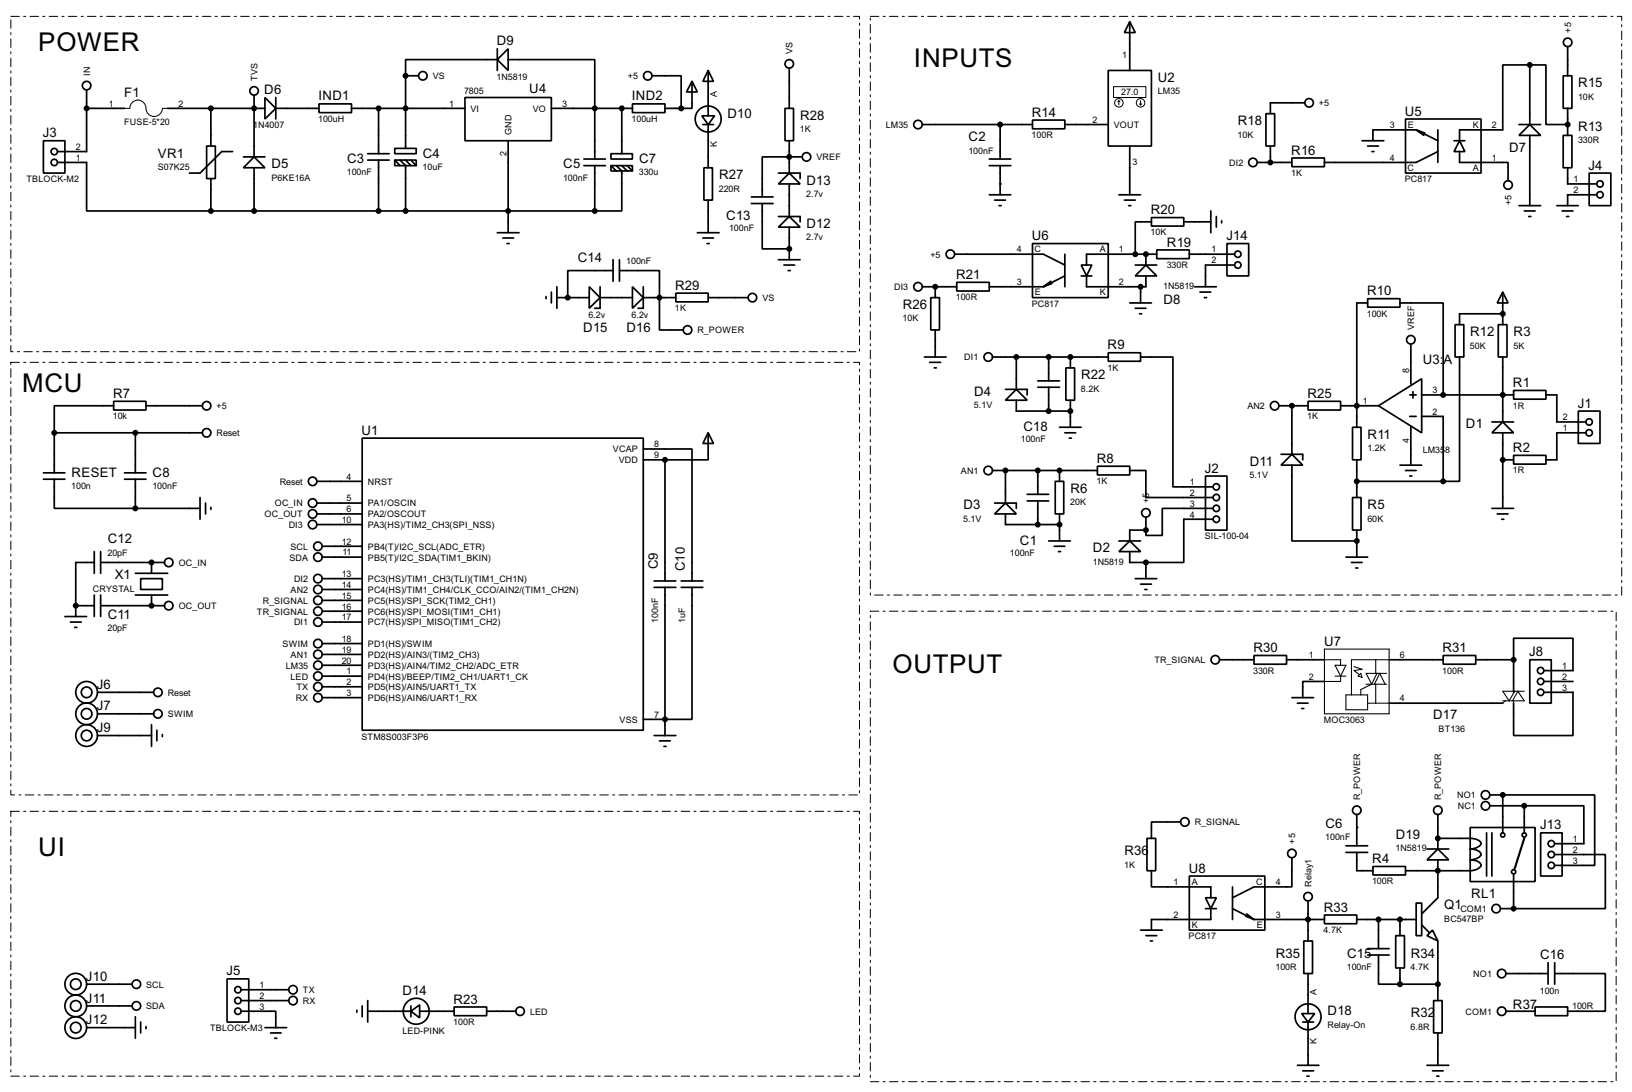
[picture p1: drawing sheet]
<svg xmlns="http://www.w3.org/2000/svg" width="383mm" height="256mm" viewBox="0 0 383 256" stroke-linecap="round" stroke-linejoin="round" font-family="sans-serif">
<g fill="none" stroke="#000" stroke-width=".4">
<path d="M95.3 17.8v17.1M95.3 17.8h3.1M116.9 14l2.5-2.5v5.1zM116.9 14h-21.6v3.8M116.9 11.5v5.1M119.4 14h20.4v23.4M153.2 17.8h6.9v7.7M162.6 19.1l1.3 2.5h-2.6zM162.6 19.1v6.4h-2.5M166.4 16.6l1.3 2.5h-2.5zM166.4 16.6v10.6M185.5 16.1v9.4"/>
<path d="M260.4 16.6h10.2v17.7h-10.2zM265.5 5.1l1.3 2.6h-2.6zM265.5 5.1v11.5M359.5 15.3h3.8v14h5.1M359.5 15.3h-6.4v15.2h-10.1v2.6M359.5 15.3v14M367.3 17.8h2.1v7.7h-2.1zM368.4 11v6.8M10.2 33.1h5.1v7.6h-5.1zM13.5 38.2h6.9v11.4h29.2M20.4 25.5h8.9M20.4 21.1v14.5h-6.9"/>
<path d="M39.4 25.5h22.9M48.6 34.3h2v7.7h-2zM49.6 25.5v8.8M54.7 35.6h-2.6l-5.1 5.1h-2.5M57.2 36.9h5.1M59.7 36.9l2.6 2.5h-5.1zM59.7 22.4v14.5M59.7 39.4v10.2M62.3 22.9l2.5 2.6-2.5 2.5zM64.8 25.5h10.2M64.8 22.9v5.1M75 24.4h7.6v2.1h-7.6z"/>
<path d="M82.6 25.5h26.7M86.4 37.6h5.1M86.4 36.1h5.1M89 25.5v10.6M89 37.6v12M92.8 34.9h5v1.2h-5zM92.8 37.6h5v1.3h-5zM92.8 37.6l1.2 1.3M94 37.6l1.3 1.3v10.7M95.3 37.6l1.3 1.3M96.6 37.6l1.2 1.3M109.3 22.9h20.3v10.2h-20.3z"/>
<path d="M119.4 33.1v21.6M129.6 25.5h19M137.2 38.9h5.1M137.2 37.4h5.1M139.8 38.9v10.7M143.6 36.1h5v1.3h-5zM143.6 38.9h5v1.3h-5zM143.6 38.9l1.2 1.3M144.8 38.9l1.3 1.3v9.4h-6.3M146.1 25.5v10.6M146.1 38.9l1.3 1.3M147.4 38.9l1.2 1.3"/>
<path d="M148.6 24.4h7.7v2.1h-7.7zM156.3 25.5h3.8M164.9 27.2h3l-1.5 2.1zM165.2 29.3h2.5M165.4 39.4h2v7.6h-2zM166.4 29.3v10.1M184.5 25.5h2v7.6h-2zM185.5 33.1v7.6M188.5 36.9h-9.4v9.4M216.7 29.3h25.9M232.5 38.9h5M232.5 37.4h5"/>
<path d="M235 29.3v8.1M235 38.9v6.9M242.6 28.2h7.6v2.1h-7.6zM250.2 29.3h10.2M265.5 34.3v11.5M295.5 38.2h8.1M297.5 26.7h2v7.6h-2zM298.5 34.3v3.9M303.6 37.1h7.6v2.1h-7.6zM306.6 24.2h-8.1v2.5M320.1 33.1h5.1M321.4 34.3h2.5"/>
<path d="M322.4 35.6h.5M330.3 28h17.7v12.7h-17.7zM332.8 30.5h-10.2v2.6M332.8 30.5l5.1 2.6M332.8 30.5l1.8 1.3M332.8 30.5l2 .8M337.9 30.5v7.7M337.9 35.6l-5.1 2.6h-21.6M341.7 33.1h2.5M343 33.1l1.2 2.5h-2.5zM343 35.6v2.6h11.4v4.3M356.9 29.3h5.1"/>
<path d="M359.5 29.3l2.5 2.5h-5.1zM359.5 31.8v16.5M367.3 31.8h2.1v7.6h-2.1zM368.4 25.5v6.3M368.4 39.4v3.8h6.8M49.6 42v7.6M49.6 49.6h90.2M116.9 54.7h5.1M118.2 55.9h2.5M119.2 57.2h.5M163.9 54.7h5.1M165.2 55.9h2.5"/>
<path d="M166.2 57.2h.5M166.4 47v7.7M176.6 47.8h5.1M176.6 46.3h5.1M179.1 47.8v10.7h6.4M182.9 53.4l2.6-2.5 2.5 2.5zM182.9 40.7h5.1v1.3M182.9 50.9h5.1v1.2M185.5 40.7l2.5 2.5h-5.1zM185.5 43.2v7.7M185.5 53.4v7.6M224.3 59.7h20.9l5 2.6"/>
<path d="M232.5 45.8h5M233.7 47h2.6M234.8 48.3h.5M242.6 57.2h17.8v12.7h-17.8zM250.2 59.7v7.7M262.9 45.8h5.1M264.2 47h2.6M265.2 48.3h.5M269.3 59.7v2.6M270.6 51.1h7.6v2h-7.6zM270.6 52.1h-3.8v7.6M271.8 58.7h7.7v2.1h-7.7z"/>
<path d="M271.8 59.7h-16.5v2.6M278.2 52.1h6.3M279.5 59.7h10.6M284.5 49.6v5.1M285.8 50.9v2.5M287.1 51.9v.5M288.3 57.2h5.1v7.6h-5.1zM356.9 48.3h5.1M358.2 49.6h2.5M359.2 50.9h.5M365.8 48.3h5.1M367.1 49.6h2.5"/>
<path d="M368.1 50.9h.5M373.4 40.7h5.1v7.6h-5.1zM375.2 45.8h-6.8v2.5M128.3 69.7v.5M129.6 68.6v2.6M130.9 69.9h7.6M130.9 67.4v5M138.5 67.4l2.5 2.5-2.5 2.5zM141 69.9h7.6M141 67.4v5h-1.2M144.1 63.6h-10.7v6.3M144.1 61v5.1"/>
<path d="M145.6 63.6h9.4v13.9h5.6M145.6 61v5.1M148.6 67.4l2.6 2.5-2.6 2.5zM151.2 69.9h7.6M151.2 67.4v5h-1.3M158.8 68.9h7.6v2h-7.6zM166.4 69.9h9.4M182.9 61h5.1M184.2 62.3h2.5M185.2 63.6h.5M216.7 67.4h8.1M218.7 69.9h2.1v7.6h-2.1z"/>
<path d="M219.8 67.4v2.5M219.8 77.5v6.4M224.8 66.3h7.7v2.1h-7.7zM232.5 67.4h12.7M246.9 66.1l-1.7 1.3M247.2 66.6l-2 .8M250.2 64.8l-5 2.6M254.1 62.3h2.5l-1.3 2.5zM254.1 64.8h2.5M255.3 64.8v2.6h14v-2.6M265.5 71.2h5.1M266.8 72.4h2.5"/>
<path d="M266.8 62.3h5M267.8 73.7h.5M268 67.4v3.8M269.3 62.3l2.5 2.5h-5zM280.7 67.4h5.1M282 68.6h2.5M283 69.9h.5M290.1 62.3h-6.8v5.1M321.4 70.2h7.6v2h-7.6zM321.4 71.2h-2.6v29.2M329 71.2h10.1v21.6M341.9 76.3h2.1v7.6h-2.1z"/>
<path d="M352.1 76.3h2v7.6h-2zM353.1 68.6l1.3 2.6h-2.6zM353.1 68.6v7.7M353.1 73.7h-10.1v2.6M26.7 94.3h7.6v2h-7.6zM26.7 95.3h-13.9v6.4M34.3 95.3h13.3M217.2 83.9h5.1M218.5 85.1h2.5M219.5 86.4h.5M233.2 83.9h27.2M236.3 94l2.5-2.5 2.6 2.5z"/>
<path d="M236.3 91.5h5.1v1.3M238.8 94v2.6h12.7M238.8 83.9v7.6M243.9 91h5.1M243.9 89.5h5.1M246.4 83.9v5.6M246.4 91v5.6M250.5 86.4h2v7.6h-2zM251.5 83.9v2.5M251.5 94v6.4M260.4 82.9h7.6v2h-7.6zM268 83.9h7.6v30.5h9.4"/>
<path d="M300.5 95.3h6.9M303.6 95.3v11.4M307.4 94.3h7.6v2h-7.6zM315 95.3h8.9M323.9 95.3l10.2-6.3v12.7zM331.3 92.8h1.5M331.3 97.8h1.5M331.5 80.8v9.4M332 92v1.5M334.1 92.8h21.6M334.1 97.8h5v15.3M343 83.9v29.2h-3.9"/>
<path d="M350.6 99.1h5.1M353.1 99.1l2.6 2.6h-5.1zM353.1 83.9v15.2M355.7 91.7h7.6v2.1h-7.6zM363.3 92.8h2.5v6.3h6.9M370.9 96.6h5.1v7.6h-5.1zM10.2 112.6h5.1M10.2 111.1h5.1M12.8 112.6v6.8h19M12.8 101.7v9.4M12.8 101.7h34.8M29.3 112.6h5"/>
<path d="M29.3 111.1h5M31.8 119.4h15.2M31.8 101.7v9.4M31.8 112.6v6.8M47 116.9v5.1M48.3 118.2v2.5M49.6 119.2v.5M74.5 113.1h10.6M74.5 118.2h10.6M85.1 102.9h66.1v68.6h-66.1zM151.2 105.5h11.4v31M151.2 108h5.1"/>
<path d="M156.3 108v28.5M166.4 101.7l1.3 2.5h-2.5zM166.4 101.7v6.3h-10.1M233.2 110.5h24.7M233.7 118.2h5.1v1.2M236.3 118.2l2.5 2.5h-5.1zM236.3 110.5v7.7M241.4 117.7h5M241.4 116.1h5M243.9 110.5v5.6M243.9 117.7v5.5M248 113.1h2v7.6h-2z"/>
<path d="M249 110.5v2.6M249 100.4h5.1M250.2 101.7h2.6M251.3 102.9h.5M257.9 109.5h7.6v2.1h-7.6zM265.5 110.5h3.8v6.4h15.7M283.3 111.8h5v12.7h-5zM285 119.4h-11.9v6.4h-3.8v-1.3M301 106.7h5.1v1.3M303.6 106.7l2.5 2.6h-5.1zM303.6 109.3v17.8h15.2M317.8 100.4h2v7.6h-2z"/>
<path d="M317.8 116.9h2v7.6h-2zM318.8 113.1h20.3M318.8 108v8.9M329 109.3h5.1M330.3 110.5h2.5M331.3 111.8h.5M331.5 100.4v8.9M350.6 119.4h5.1M353.1 101.7v17.7M353.1 108h2.6M355.7 107h7.6v2h-7.6zM372.7 101.7h-6.9v6.3h-2.5"/>
<path d="M22.2 132.1h-4.4v12.7M22.2 129.6v5.1M22.2 139.8v5M23.7 132.1h15M23.7 129.6v5.1M23.7 139.8v5M31.8 134.7h7.6M31.8 139.8h7.6M33.1 135.9h5.1v2.6h-5.1zM35.6 132.1v2.6M35.6 139.8v2.5M74.5 123.2h10.6"/>
<path d="M74.5 120.7h10.6M75.7 128.3h9.4M75.7 130.9h9.4M75.7 135.9h9.4M75.7 138.5h9.4M153.7 138h5.1M153.7 136.5h5.1M156.3 138v34.8M160.1 138h5.1M160.1 136.5h5.1M162.6 138v31h-11.4M236.3 120.7v2.5h12.7"/>
<path d="M246.4 127.1h5.1M247.7 128.3h2.5M248.7 129.6h.5M249 120.7v6.4M262.9 129.6l2.6-2.5 2.5 2.5zM262.9 127.1h5.1M265.5 129.6v2.5h3.8M266.8 135.9h5M268 137.2h2.6M269 138.5h.5M269.3 124.5h-3.8v2.6M269.3 121.5v3"/>
<path d="M269.3 132.1v3.8M285 122h-6.8v10.1h-8.9M316.3 130.9h5.1M317.6 132.1h2.5M318.6 133.4h.5M318.8 124.5v6.4M351.8 120.7h2.6M352.9 122h.5M15.3 144.8h5.1M16.6 146.1h2.5M17.6 147.4h.5M17.8 142.3h4.4"/>
<path d="M23.7 142.3h15M75.7 141h9.4M75.7 143.6h9.4M75.7 146.1h9.4M75.7 151.2h9.4M75.7 153.7h9.4M75.7 156.3h9.4M75.7 158.8h9.4M286.6 155h8.1M294.7 154h7.6v2h-7.6zM302.3 155h8.9M326.4 155h12.7"/>
<path d="M339.1 154h7.7v2h-7.7zM346.8 155h8.9M355.7 155v-5.1h13.9v7.6h-6.8M355.7 155v7.6M359.5 155h5v10.2h-5zM22.9 172.8h12.7M22.9 167.7h13.2M22.9 162.6h13.2M35.6 170.2v5.1M36.9 171.5v2.5M38.2 172.5v.5M75.7 161.3h9.4"/>
<path d="M75.7 163.9h9.4M153.7 172.8h5.1M155 174h2.5M156 175.3h.5M303.6 163.9h5.1M304.9 165.2h2.5M305.9 166.4h.5M311.2 160.1h-5.1v3.8M326.4 165.2h26.7M362.8 162.6h6.8v10.2h-13.9v-7.6M362.8 160.1h6.8M269.5 196.9h2.1v7.6h-2.1z"/>
<path d="M277.4 193.1h-6.8v3.8M316.3 198.7h5.1M318.8 191.3v7.4M335.3 199.4h5.1M337.9 196.9h8.2a2.03 2.03 0 0 1 1.9 1.3 2.68 2.68 0 0 1-2.5 1.2 2.33 2.33 0 0 1 2.5 1.3 2.68 2.68 0 0 1-2.5 1.3 2.27 2.27 0 0 1 2.5 1.3 2.68 2.68 0 0 1-2.5 1.2h-15.2M337.9 191.3v8.1M345.5 194.4h15.2v12.7h-15.2zM349.3 195.6v10.2M350.1 189.3h8.1M350.1 186.7h3M350.6 195.6v10.2M353.1 186.7h21.6v16.6h-9.4"/>
<path d="M353.1 186.7v8.9M358.2 189.3h14v8.9h-6.9M358.2 189.3v6.3M362 195.6h5.1v10.2h-5.1zM268 218.5h5.1M269.3 219.8h2.5M270.6 204.5v3.8h13.9v2.6M279.5 205.8h17.7v12.7h-17.7zM283.3 210.9h2.5l-1.3 2.5zM283.3 213.4h2.5M284.5 213.4v2.6h-13.9v2.5M289.6 208.3v7.7"/>
<path d="M289.6 213.4l5.1 2.6M292.7 215.2l2 .8M292.9 214.7l1.8 1.3M294.7 216h16.5M303.6 201.5v6.8h-8.9l-5.1 2.6M307.4 211.6v9.4M311.2 214.9h7.6v2.1h-7.6zM316.3 200.2h5.1M318.8 200.2v4.3h3.8M318.8 216h14M322.6 203.5h7.7v2h-7.7zM323.9 216v6.8"/>
<path d="M328 219.8h2v7.6h-2zM329 216v3.8M332.8 212.1h1.3v7.7h-1.3zM334.1 217.2l1.7 1.8M335.3 202l2.6-2.6 2.5 2.6zM336.6 218.5l1.3 2.5-2.6-1.2zM337.9 202v8.9l-3.8 3.8M352.6 213.4h3.1M355.7 205.3v8.1M365.3 200.7h11.9v12.7h-21.5M20.4 231.2h10.6M20.4 236.3h10.6"/>
<path d="M31.8 238.8v5.1M53.4 229.9h5.1v10.2h-5.1zM56.7 237.5h8.1v3.9M56.7 232.5h11.2M56.7 235h11.2M83.9 237.3v.5M85.1 236.3v2.5M86.4 237.5h10.2M86.4 235v5.1M96.6 237.5l2-1.5v3.1zM96.6 236.3v2.5M98.6 237.5h8.1"/>
<path d="M106.7 236.5h7.7v2.1h-7.7zM114.4 237.5h6.8M270.3 221h.5M305.9 238.1h3l-1.5 2zM306.4 221h2v7.7h-2zM307.4 228.7v9.4M321.4 224.3h5M321.4 222.8h5M323.9 224.3v6.9h5.1M329 227.4v3.8M329 231.2h8.9M336.9 235h2v7.6h-2z"/>
<path d="M337.9 221v14M353.9 237.5h6.8M353.9 228.7h9.9M360.7 236.5h7.7v2.1h-7.7zM363.8 226.1v5.1M365.3 228.7h11.9v8.8h-8.8M365.3 226.1v5.1M20.4 241.4h11.4M33.1 240.1v2.5M34.3 241.1v.5M62.3 241.4h5.1M63.6 242.6h2.5"/>
<path d="M64.6 243.9h.5M304.9 250.2h5M306.1 251.5h2.6M306.1 240.1h2.6M307.1 252.8h.5M307.4 240.1v10.1M335.3 250.2h5.1M336.6 251.5h2.5M337.6 252.8h.5M337.9 242.6v7.6"/>
<circle cx="99.3" cy="17.8" r="1"/>
<circle cx="152.2" cy="17.8" r="1"/>
<circle cx="185.4" cy="15" r="1"/>
<circle cx="368.3" cy="10" r="1"/>
<circle cx="12.7" cy="35.6" r=".75"/>
<circle cx="12.7" cy="38.2" r=".75"/>
<circle cx="20.3" cy="20.1" r="1"/>
<circle cx="59.7" cy="21.4" r="1"/>
<circle cx="166.4" cy="28" r="3.1"/>
<circle cx="189.5" cy="36.9" r="1"/>
<circle cx="215.7" cy="29.3" r="1"/>
<circle cx="294.4" cy="38.2" r="1"/>
<circle cx="307.6" cy="24.2" r="1"/>
<circle cx="223.3" cy="59.7" r="1"/>
<circle cx="290.8" cy="59.7" r=".75"/>
<circle cx="354.3" cy="43.5" r="1"/>
<circle cx="375.9" cy="43.2" r=".75"/>
<circle cx="375.9" cy="45.8" r=".75"/>
<circle cx="161.5" cy="77.5" r="1"/>
<circle cx="176.8" cy="69.9" r="1"/>
<circle cx="215.7" cy="67.4" r="1"/>
<circle cx="290.8" cy="62.3" r=".75"/>
<circle cx="331.5" cy="79.8" r="1"/>
<circle cx="48.5" cy="95.3" r="1"/>
<circle cx="232.2" cy="83.9" r="1"/>
<circle cx="299.5" cy="95.3" r="1"/>
<circle cx="373.4" cy="99.1" r=".75"/>
<circle cx="48.5" cy="101.7" r="1"/>
<circle cx="73.4" cy="113.1" r="1"/>
<circle cx="73.4" cy="118.2" r="1"/>
<circle cx="232.2" cy="110.5" r="1"/>
<circle cx="285.8" cy="119.4" r=".75"/>
<circle cx="285.8" cy="116.9" r=".75"/>
<circle cx="285.8" cy="114.4" r=".75"/>
<circle cx="373.4" cy="101.7" r=".75"/>
<circle cx="39.6" cy="132.1" r="1"/>
<circle cx="73.4" cy="120.7" r="1"/>
<circle cx="73.4" cy="123.2" r="1"/>
<circle cx="74.7" cy="138.5" r="1"/>
<circle cx="74.7" cy="135.9" r="1"/>
<circle cx="74.7" cy="128.3" r="1"/>
<circle cx="74.7" cy="130.9" r="1"/>
<circle cx="269.2" cy="120.5" r="1"/>
<circle cx="285.8" cy="122" r=".75"/>
<circle cx="39.6" cy="142.3" r="1"/>
<circle cx="74.7" cy="146.1" r="1"/>
<circle cx="74.7" cy="156.3" r="1"/>
<circle cx="74.7" cy="143.6" r="1"/>
<circle cx="74.7" cy="153.7" r="1"/>
<circle cx="74.7" cy="151.2" r="1"/>
<circle cx="74.7" cy="141" r="1"/>
<circle cx="74.7" cy="158.8" r="1"/>
<circle cx="285.5" cy="155" r="1"/>
<circle cx="362" cy="157.5" r=".75"/>
<circle cx="20.3" cy="162.6" r="2.55"/>
<circle cx="20.3" cy="167.7" r="2.55"/>
<circle cx="20.3" cy="172.8" r="2.55"/>
<circle cx="20.3" cy="162.6" r="1.25"/>
<circle cx="20.3" cy="167.7" r="1.25"/>
<circle cx="20.3" cy="172.8" r="1.25"/>
<circle cx="37.1" cy="162.6" r="1"/>
<circle cx="37.1" cy="167.7" r="1"/>
<circle cx="74.7" cy="163.9" r="1"/>
<circle cx="74.7" cy="161.3" r="1"/>
<circle cx="362" cy="160.1" r=".75"/>
<circle cx="362" cy="162.6" r=".75"/>
<circle cx="278.4" cy="193.1" r="1"/>
<circle cx="318.8" cy="190.3" r="1"/>
<circle cx="337.8" cy="190.3" r="1"/>
<circle cx="349" cy="189.3" r="1"/>
<circle cx="349" cy="186.7" r="1"/>
<circle cx="353.1" cy="196.1" r=".5"/>
<circle cx="358.1" cy="196.1" r=".5"/>
<circle cx="364.5" cy="198.2" r=".75"/>
<circle cx="303.5" cy="200.5" r="1"/>
<circle cx="307.3" cy="210.6" r="1"/>
<circle cx="351.5" cy="213.4" r="1"/>
<circle cx="355.6" cy="204.8" r=".5"/>
<circle cx="364.5" cy="203.3" r=".75"/>
<circle cx="364.5" cy="200.7" r=".75"/>
<circle cx="17.8" cy="236.3" r="2.55"/>
<circle cx="17.8" cy="231.2" r="2.55"/>
<circle cx="17.8" cy="236.3" r="1.25"/>
<circle cx="17.8" cy="231.2" r="1.25"/>
<circle cx="32" cy="236.3" r="1"/>
<circle cx="32" cy="231.2" r="1"/>
<circle cx="55.9" cy="237.5" r=".75"/>
<circle cx="55.9" cy="235" r=".75"/>
<circle cx="55.9" cy="232.5" r=".75"/>
<circle cx="68.8" cy="235" r="1"/>
<circle cx="68.8" cy="232.5" r="1"/>
<circle cx="97.8" cy="237.5" r="3.1"/>
<circle cx="122.2" cy="237.5" r="1"/>
<circle cx="307.3" cy="238.8" r="3.1"/>
<circle cx="352.8" cy="228.7" r="1"/>
<circle cx="352.8" cy="237.5" r="1"/>
<circle cx="17.8" cy="241.4" r="2.55"/>
<circle cx="17.8" cy="241.4" r="1.25"/>
</g>
<g fill="#000">
<circle cx="95.3" cy="17.8" r=".2"/>
<circle cx="59.7" cy="25.5" r=".2"/>
<circle cx="146.1" cy="25.5" r=".2"/>
<circle cx="185.5" cy="36.9" r=".2"/>
<circle cx="298.5" cy="38.2" r=".2"/>
<circle cx="368.4" cy="29.3" r=".2"/>
<circle cx="185.5" cy="58.5" r=".2"/>
<circle cx="235" cy="43.2" r=".2"/>
<circle cx="269.3" cy="59.7" r=".2"/>
<circle cx="368.4" cy="45.8" r=".2"/>
<circle cx="133.4" cy="69.9" r=".2"/>
<circle cx="219.8" cy="67.4" r=".2"/>
<circle cx="353.1" cy="73.7" r=".2"/>
<circle cx="251.5" cy="83.9" r=".2"/>
<circle cx="251.5" cy="96.6" r=".2"/>
<circle cx="303.6" cy="95.3" r=".2"/>
<circle cx="318.8" cy="95.3" r=".2"/>
<circle cx="339.1" cy="92.8" r=".2"/>
<circle cx="353.1" cy="92.8" r=".2"/>
<circle cx="156.3" cy="108" r=".2"/>
<circle cx="236.3" cy="110.5" r=".2"/>
<circle cx="249" cy="110.5" r=".2"/>
<circle cx="353.1" cy="108" r=".2"/>
<circle cx="35.6" cy="132.1" r=".2"/>
<circle cx="249" cy="123.2" r=".2"/>
<circle cx="269.3" cy="124.5" r=".2"/>
<circle cx="318.8" cy="127.1" r=".2"/>
<circle cx="17.8" cy="142.3" r=".2"/>
<circle cx="35.6" cy="142.3" r=".2"/>
<circle cx="156.3" cy="169" r=".2"/>
<circle cx="318.8" cy="194.4" r=".2"/>
<circle cx="337.9" cy="196.9" r=".2"/>
<circle cx="353.1" cy="186.7" r=".2"/>
<circle cx="337.9" cy="204.5" r=".2"/>
<circle cx="355.7" cy="213.4" r=".2"/>
</g>
<g fill="#000" stroke="#000" stroke-width=".4">
<circle cx="95.3" cy="17.8" r=".5"/>
<circle cx="359.4" cy="15.3" r=".5"/>
<circle cx="20.3" cy="25.5" r=".5"/>
<circle cx="49.5" cy="25.5" r=".5"/>
<circle cx="59.7" cy="25.5" r=".5"/>
<circle cx="88.9" cy="25.5" r=".5"/>
<circle cx="95.3" cy="25.5" r=".5"/>
<circle cx="139.7" cy="25.5" r=".5"/>
<circle cx="146.1" cy="25.5" r=".5"/>
<circle cx="160" cy="25.5" r=".5"/>
<circle cx="185.4" cy="36.9" r=".5"/>
<circle cx="235" cy="29.3" r=".5"/>
<circle cx="298.5" cy="38.2" r=".5"/>
<circle cx="368.3" cy="29.3" r=".5"/>
<circle cx="49.5" cy="49.6" r=".5"/>
<circle cx="59.7" cy="49.6" r=".5"/>
<circle cx="88.9" cy="49.6" r=".5"/>
<circle cx="95.3" cy="49.6" r=".5"/>
<circle cx="119.4" cy="49.6" r=".5"/>
<circle cx="139.7" cy="49.6" r=".5"/>
<circle cx="185.4" cy="58.5" r=".5"/>
<circle cx="266.7" cy="59.7" r=".5"/>
<circle cx="269.2" cy="59.7" r=".5"/>
<circle cx="133.4" cy="69.9" r=".5"/>
<circle cx="154.9" cy="69.9" r=".5"/>
<circle cx="219.7" cy="67.4" r=".5"/>
<circle cx="268" cy="67.4" r=".5"/>
<circle cx="353.1" cy="73.7" r=".5"/>
<circle cx="238.8" cy="83.9" r=".5"/>
<circle cx="246.4" cy="83.9" r=".5"/>
<circle cx="246.4" cy="96.6" r=".5"/>
<circle cx="251.5" cy="96.6" r=".5"/>
<circle cx="251.5" cy="83.9" r=".5"/>
<circle cx="303.5" cy="95.3" r=".5"/>
<circle cx="318.8" cy="95.3" r=".5"/>
<circle cx="339.1" cy="92.8" r=".5"/>
<circle cx="353.1" cy="92.8" r=".5"/>
<circle cx="12.7" cy="101.7" r=".5"/>
<circle cx="31.8" cy="119.4" r=".5"/>
<circle cx="31.8" cy="101.7" r=".5"/>
<circle cx="156.2" cy="108" r=".5"/>
<circle cx="236.2" cy="110.5" r=".5"/>
<circle cx="243.8" cy="110.5" r=".5"/>
<circle cx="248.9" cy="110.5" r=".5"/>
<circle cx="318.8" cy="113.1" r=".5"/>
<circle cx="339.1" cy="113.1" r=".5"/>
<circle cx="353.1" cy="108" r=".5"/>
<circle cx="35.6" cy="132.1" r=".5"/>
<circle cx="243.8" cy="123.2" r=".5"/>
<circle cx="248.9" cy="123.2" r=".5"/>
<circle cx="269.2" cy="124.5" r=".5"/>
<circle cx="269.2" cy="132.1" r=".5"/>
<circle cx="318.8" cy="127.1" r=".5"/>
<circle cx="17.8" cy="142.3" r=".5"/>
<circle cx="35.6" cy="142.3" r=".5"/>
<circle cx="355.6" cy="155" r=".5"/>
<circle cx="156.2" cy="169" r=".5"/>
<circle cx="337.8" cy="196.9" r=".5"/>
<circle cx="353.1" cy="186.7" r=".5"/>
<circle cx="358.1" cy="189.3" r=".5"/>
<circle cx="307.3" cy="216" r=".5"/>
<circle cx="323.9" cy="216" r=".5"/>
<circle cx="328.9" cy="216" r=".5"/>
<circle cx="337.8" cy="204.5" r=".5"/>
<circle cx="355.6" cy="213.4" r=".5"/>
<circle cx="328.9" cy="231.2" r=".5"/>
<circle cx="337.8" cy="231.2" r=".5"/>
</g>
<g fill="none" stroke="#000" stroke-width=".23">
<path d="M29.3 25.5h1.2a1.9 1.9 0 0 1 1.9-2 1.9 1.9 0 0 1 1.9 2 1.93 1.93 0 0 0 1.9 1.9 1.93 1.93 0 0 0 2-1.9h1.2M261.7 20.4h7.6v2.5h-7.6zM262.9 23.7l.3 .2M262.9 23.7l-.2 .2M262.9 23.7v1M267.8 24.4l.2 .3M268 23.7v1M268.3 24.4l-.3 .3M353.7 164.6l-.6 .6M355.7 164.6v.6"/>
<circle cx="262.9" cy="24.2" r="1"/>
<circle cx="268" cy="24.2" r="1"/>
</g>
<path d="M358.2 196.9l-2.3 7.1" fill="none" stroke="#000" stroke-width=".5"/>
<g fill="none" stroke="#000" stroke-width=".25">
<path d="M311.2 155h3.8v1.3M311.2 152.5h15.2v15.2h-15.2zM313.7 156.3h2.6l-1.3 2.5zM313.7 158.8h2.6M315 158.8v1.3h-3.8M318.2 156.6l1.9 .6-1.9 .3 1.3 1M319.1 158.8l.7-.6 .3 .9zM323.3 155v3.2M323.6 158.2l-1.3 2.5M325.8 158.2h-4.8l1.3 2.5M326.4 155h-8.8v8.2M316.3 163.2h5.1v3.5h-5.1z"/>
<path d="M321 160.7h4.8M321.4 165.2h5M322.3 160.7l-2.5 1.3v1.2M323 160.7l1.2-2.5 1.3 2.5M323.3 160.7v4.5M353.1 164.6h5.1l-1.5-2.2-1.3 2.2M355.9 162.4l-1.3 2.2-1.5-2.2h5.1"/>
</g>
<path d="M2.6 3.9h199.4v78.7h-199.4zM204.5 3.9h176.6v135.9h-176.6zM2.6 85.1h199.4v101.6h-199.4zM204.5 143.6h175.3v110.5h-175.3zM2.6 190.6h199.4v62.2h-199.4z" fill="none" stroke="#fff" stroke-width=".23"/>
<path d="M2.6 3.9h199.4v78.7h-199.4zM204.5 3.9h176.6v135.9h-176.6zM2.6 85.1h199.4v101.6h-199.4zM204.5 143.6h175.3v110.5h-175.3zM2.6 190.6h199.4v62.2h-199.4z" fill="none" stroke="#000" stroke-width=".23" stroke-dasharray="2 1 .5 1"/>
<g font-size="6.8">
<text x="9" y="12">POWER</text>
<text x="214.8" y="15.8">INPUTS</text>
<text x="5.2" y="92">MCU</text>
<text x="209.7" y="158">OUTPUT</text>
<text x="9" y="201.2">UI</text>
</g>
<g font-size="3.5">
<text x="116.7" y="10.6">D9</text>
<text x="29.2" y="22.9">F1</text>
<text x="62.1" y="22.1">D6</text>
<text x="74.8" y="23.6">IND1</text>
<text x="124.4" y="21.8">U4</text>
<text x="148.5" y="23.6">IND2</text>
<text x="272.1" y="19.3">U2</text>
<text x="370.9" y="20.5">R15</text>
<text x="171" y="27.6">D10</text>
<text x="188" y="28.2">R28</text>
<text x="242.5" y="27.4">R14</text>
<text x="290.9" y="29.4">R18</text>
<text x="330.1" y="27.2">U5</text>
<text x="10.1" y="32.3">J3</text>
<text x="227.6" y="33.2">C2</text>
<text x="354.6" y="35.7">D7</text>
<text x="370.9" y="30.7">R13</text>
<text x="37.1" y="37">VR1</text>
<text x="63.8" y="39.5">D5</text>
<text x="81.6" y="38.3">C3</text>
<text x="99.4" y="37">C4</text>
<text x="132.4" y="39.5">C5</text>
<text x="150.2" y="38.3">C7</text>
<text x="303.4" y="36.3">R16</text>
<text x="373.3" y="39.9">J4</text>
<text x="169" y="42.1">R27</text>
<text x="189.5" y="43.4">D13</text>
<text x="170.7" y="51.7">C13</text>
<text x="189.5" y="53.6">D12</text>
<text x="270.4" y="50.3">R20</text>
<text x="242.5" y="56.4">U6</text>
<text x="274.2" y="57.9">R19</text>
<text x="288.2" y="56.4">J14</text>
<text x="135.8" y="61.4">C14</text>
<text x="224.7" y="65.5">R21</text>
<text x="158.7" y="68.1">R29</text>
<text x="273.4" y="71.3">D8</text>
<text x="321.2" y="69.4">R10</text>
<text x="137.1" y="78">D15</text>
<text x="147.2" y="78">D16</text>
<text x="212.1" y="72.6">R26</text>
<text x="260.3" y="82.1">R9</text>
<text x="345.5" y="79">R12</text>
<text x="355.7" y="79">R3</text>
<text x="254.1" y="89.1">R22</text>
<text x="334.3" y="85.6">U3:</text>
<text x="339.2" y="85.6">A</text>
<text x="26.6" y="93.5">R7</text>
<text x="228.9" y="92.9">D4</text>
<text x="307.2" y="93.5">R25</text>
<text x="355.5" y="90.9">R1</text>
<text x="370.7" y="95.8">J1</text>
<text x="240.5" y="101.2">C18</text>
<text x="344.5" y="100.5">D1</text>
<text x="85" y="102.1">U1</text>
<text x="321.4" y="103.1">R11</text>
<text x="355.5" y="106.2">R2</text>
<text x="16.8" y="112">RESET</text>
<text x="35.9" y="112">C8</text>
<text x="257.7" y="108.7">R8</text>
<text x="283.1" y="111">J2</text>
<text x="293.7" y="109.4">D11</text>
<text x="226.4" y="119.6">D3</text>
<text x="251.5" y="115.8">R6</text>
<text x="321.4" y="119.6">R5</text>
<text x="25.3" y="127.5">C12</text>
<text x="239.7" y="127.9">C1</text>
<text x="256.8" y="129.8">D2</text>
<text x="27" y="136.1">X1</text>
<text x="154.6" y="133.7" transform="rotate(-90 154.6 133.7)">C9</text>
<text x="160.9" y="134.2" transform="rotate(-90 160.9 134.2)">C10</text>
<text x="25.3" y="145.3">C11</text>
<text x="294.5" y="153.2">R30</text>
<text x="311.1" y="151.7">U7</text>
<text x="339" y="153.2">R31</text>
<text x="359.3" y="154.2">J8</text>
<text x="22.8" y="161.8">J6</text>
<text x="22.8" y="166.9">J7</text>
<text x="22.8" y="172">J9</text>
<text x="336.8" y="168.9">D17</text>
<text x="311.5" y="194.5">C6</text>
<text x="328" y="197.1">D19</text>
<text x="361.9" y="194.8">J13</text>
<text x="264.2" y="200.9">R36</text>
<text x="322.5" y="202.7">R4</text>
<text x="279.3" y="205">U8</text>
<text x="311.1" y="214.1">R33</text>
<text x="339.4" y="213.6">Q1</text>
<text x="345.7" y="211">RL1</text>
<text x="299.8" y="225">R35</text>
<text x="316.5" y="225">C15</text>
<text x="331.5" y="225">R34</text>
<text x="361.9" y="225.3">C16</text>
<text x="20.2" y="230.4">J10</text>
<text x="53.2" y="229.1">J5</text>
<text x="94.6" y="233.7">D14</text>
<text x="20.2" y="235.5">J11</text>
<text x="106.6" y="235.7">R23</text>
<text x="312" y="238.5">D18</text>
<text x="331.5" y="239">R32</text>
<text x="355.5" y="237">R37</text>
<text x="20.2" y="240.6">J12</text>
</g>
<g font-size="2.4">
<text x="369.2" y="7.6" transform="rotate(-90 369.2 7.6)">+5</text>
<text x="21.2" y="17.8" transform="rotate(-90 21.2 17.8)">IN</text>
<text x="186.3" y="12.7" transform="rotate(-90 186.3 12.7)">VS</text>
<text x="263.7" y="13.6">1</text>
<text x="60.5" y="19.1" transform="rotate(-90 60.5 19.1)">TVS</text>
<text x="101.7" y="18.6">VS</text>
<text x="109.1" y="22.2">7805</text>
<text x="116.7" y="18.7">1N5819</text>
<text x="147.5" y="18.6">+5</text>
<text x="168.4" y="22.9" transform="rotate(-90 168.4 22.9)">A</text>
<text x="263.5" y="22.4">27.0</text>
<text x="272" y="22.2">LM35</text>
<text x="370.8" y="23.4">10K</text>
<text x="25.6" y="25">1</text>
<text x="29.2" y="29.4">FUSE-5*20</text>
<text x="42" y="25">2</text>
<text x="74.8" y="28.6">100uH</text>
<text x="105.6" y="25">1</text>
<text x="110.5" y="26.2">VI</text>
<text x="125.2" y="26.2">VO</text>
<text x="132.1" y="25">3</text>
<text x="148.4" y="28.6">100uH</text>
<text x="256.7" y="28.9">2</text>
<text x="309.9" y="25">+5</text>
<text x="17.8" y="35.2">2</text>
<text x="59.5" y="30.2">1N4007</text>
<text x="120.2" y="31.8" transform="rotate(-90 120.2 31.8)">GND</text>
<text x="168.4" y="34.5" transform="rotate(-90 168.4 34.5)">K</text>
<text x="188" y="31">1K</text>
<text x="208.1" y="30">LM35</text>
<text x="242.4" y="32.5">100R</text>
<text x="261.7" y="30">VOUT</text>
<text x="290.8" y="32.3">10K</text>
<text x="326.6" y="30.1">3</text>
<text x="330.8" y="30">E</text>
<text x="346.1" y="30">K</text>
<text x="350.6" y="30.1">2</text>
<text x="370.8" y="33.6">330R</text>
<text x="17.8" y="37.7">1</text>
<text x="37.1" y="39.9">S07K25</text>
<text x="81.5" y="41.2">100nF</text>
<text x="99.3" y="39.9">10uF</text>
<text x="119" y="36.7" transform="rotate(-90 119 36.7)">2</text>
<text x="150.1" y="41.2">330u</text>
<text x="191.8" y="37.7">VREF</text>
<text x="227.6" y="36.1">100nF</text>
<text x="266.1" y="38.8">3</text>
<text x="288.8" y="38.9">DI2</text>
<text x="303.4" y="41.3">1K</text>
<text x="326.6" y="37.7">4</text>
<text x="330.7" y="40.2">C</text>
<text x="346.1" y="40.2">A</text>
<text x="350.6" y="37.7">1</text>
<text x="6.2" y="42.9">TBLOCK-M2</text>
<text x="63.8" y="42.4">P6KE16A</text>
<text x="132.3" y="42.4">100nF</text>
<text x="168.9" y="45">220R</text>
<text x="189.4" y="46.3">2.7v</text>
<text x="330.1" y="42.9">PC817</text>
<text x="369.7" y="42.8">1</text>
<text x="369.7" y="45.4">2</text>
<text x="355.2" y="48.1" transform="rotate(-90 355.2 48.1)">+5</text>
<text x="171.3" y="54.3">100nF</text>
<text x="189.4" y="56.4">2.7v</text>
<text x="238.9" y="59.3">4</text>
<text x="243.1" y="59.3">C</text>
<text x="258.4" y="59.3">A</text>
<text x="262.9" y="59.3">1</text>
<text x="270.4" y="55.3">10K</text>
<text x="284.7" y="59.3">1</text>
<text x="147.2" y="61.9">100nF</text>
<text x="218.6" y="60.5">+5</text>
<text x="274.2" y="62.9">330R</text>
<text x="284.7" y="61.9">2</text>
<text x="179.1" y="70.7">VS</text>
<text x="210.1" y="68.1">DI3</text>
<text x="224.6" y="70.6">100R</text>
<text x="238.9" y="67">3</text>
<text x="243.2" y="69.4">E</text>
<text x="258.4" y="69.4">K</text>
<text x="262.9" y="67">2</text>
<text x="273.3" y="67.8">1N5819</text>
<text x="138.3" y="74.6">6.2v</text>
<text x="148.4" y="74.6">6.2v</text>
<text x="158.6" y="73.1">1K</text>
<text x="212.1" y="75.5">10K</text>
<text x="242.4" y="72.1">PC817</text>
<text x="321.2" y="74.4">100K</text>
<text x="332.3" y="77.5" transform="rotate(-90 332.3 77.5)">VREF</text>
<text x="163.9" y="78.3">R_POWER</text>
<text x="345.4" y="81.8">50K</text>
<text x="355.6" y="81.8">5K</text>
<text x="226.6" y="84.7">DI1</text>
<text x="260.2" y="87.1">1K</text>
<text x="331.1" y="87.7" transform="rotate(-90 331.1 87.7)">8</text>
<text x="228.9" y="95.8">5.1V</text>
<text x="254" y="92">8.2K</text>
<text x="320.2" y="94.9">1</text>
<text x="336.6" y="92.4">3</text>
<text x="355.5" y="96">1R</text>
<text x="26.5" y="98.5">10k</text>
<text x="50.9" y="96.1">+5</text>
<text x="293.1" y="96.1">AN2</text>
<text x="307.2" y="98.5">1K</text>
<text x="336.6" y="97.4">2</text>
<text x="367.2" y="101.2">1</text>
<text x="367.2" y="98.7">2</text>
<text x="50.9" y="102.5">Reset</text>
<text x="144" y="106.3">VCAP</text>
<text x="153.7" y="105.1">8</text>
<text x="153.7" y="107.6">9</text>
<text x="239.9" y="103.9">100nF</text>
<text x="321.3" y="106">1.2K</text>
<text x="331.1" y="104.1" transform="rotate(-90 331.1 104.1)">4</text>
<text x="334.3" y="106.4">LM35</text>
<text x="339.6" y="106.4">8</text>
<text x="65.7" y="113.9">Reset</text>
<text x="81.5" y="112.7">4</text>
<text x="86.4" y="113.9">NRST</text>
<text x="145.4" y="108.8">VDD</text>
<text x="225.8" y="111.3">AN1</text>
<text x="257.7" y="113.8">1K</text>
<text x="279.6" y="114">1</text>
<text x="293.6" y="112.3">5.1V</text>
<text x="355.5" y="111.2">1R</text>
<text x="16.8" y="114.9">100n</text>
<text x="35.8" y="114.9">100nF</text>
<text x="64.6" y="119">OC_IN</text>
<text x="81.5" y="117.8">5</text>
<text x="86.4" y="119">PA1/OSCIN</text>
<text x="251.5" y="118.7">20K</text>
<text x="270.1" y="118.2" transform="rotate(-90 270.1 118.2)">+5</text>
<text x="279.6" y="116.5">2</text>
<text x="279.6" y="119">3</text>
<text x="62.2" y="121.5">OC_OUT</text>
<text x="67.8" y="124">DI3</text>
<text x="80.3" y="122.8">10</text>
<text x="81.5" y="120.3">6</text>
<text x="86.4" y="121.5">PA2/OSCOUT</text>
<text x="86.4" y="124">PA3(HS)/TIM2_CH3(SPI_NSS)</text>
<text x="226.3" y="122.5">5.1V</text>
<text x="279.6" y="121.6">4</text>
<text x="321.3" y="122.5">60K</text>
<text x="25.3" y="130.5">20pF</text>
<text x="68" y="131.7">SDA</text>
<text x="68.2" y="129.1">SCL</text>
<text x="80.3" y="127.9">12</text>
<text x="80.5" y="130.5">11</text>
<text x="86.4" y="129.1">PB4(T)/I2C_SCL(ADC_ETR)</text>
<text x="86.4" y="131.7">PB5(T)/I2C_SDA(TIM1_BKIN)</text>
<text x="237.3" y="130.5">100nF</text>
<text x="283.1" y="126.7">SIL-100-04</text>
<text x="42" y="132.9">OC_IN</text>
<text x="69.1" y="136.7">DI2</text>
<text x="80.3" y="135.5">13</text>
<text x="86.4" y="136.7">PC3(HS)/TIM1_CH3(TLI)(TIM1_CH1N)</text>
<text x="256.8" y="132.7">1N5819</text>
<text x="21.8" y="139">CRYSTAL</text>
<text x="42" y="143.1">OC_OUT</text>
<text x="61.7" y="141.8">R_SIGNAL</text>
<text x="68.3" y="139.3">AN2</text>
<text x="80.3" y="138.1">14</text>
<text x="80.3" y="140.6">15</text>
<text x="80.3" y="143.2">16</text>
<text x="86.4" y="139.3">PC4(HS)/TIM1_CH4/CLK_CCO/AIN2/(TIM1_CH2N)</text>
<text x="86.4" y="141.8">PC5(HS)/SPI_SCK(TIM2_CH1)</text>
<text x="25.3" y="148.3">20pF</text>
<text x="60.4" y="144.4">TR_SIGNAL</text>
<text x="69.1" y="146.9">DI1</text>
<text x="80.3" y="145.7">17</text>
<text x="86.4" y="144.4">PC6(HS)/SPI_MOSI(TIM1_CH1)</text>
<text x="86.4" y="146.9">PC7(HS)/SPI_MISO(TIM1_CH2)</text>
<text x="154.7" y="146.3" transform="rotate(-90 154.7 146.3)">100nF</text>
<text x="161" y="146.3" transform="rotate(-90 161 146.3)">1uF</text>
<text x="66.4" y="152">SWIM</text>
<text x="68.3" y="154.5">AN1</text>
<text x="80.3" y="150.8">18</text>
<text x="80.3" y="153.3">19</text>
<text x="80.3" y="155.9">20</text>
<text x="86.4" y="152">PD1(HS)/SWIM</text>
<text x="86.4" y="154.5">PD2(HS)/AIN3/(TIM2_CH3)</text>
<text x="271.2" y="155.8">TR_SIGNAL</text>
<text x="307.5" y="154.6">1</text>
<text x="329" y="154.6">6</text>
<text x="67.1" y="157.1">LM35</text>
<text x="68.2" y="159.6">LED</text>
<text x="81.5" y="158.4">1</text>
<text x="81.5" y="160.9">2</text>
<text x="86.4" y="157.1">PD3(HS)/AIN4/TIM2_CH2/ADC_ETR</text>
<text x="86.4" y="159.6">PD4(HS)/BEEP/TIM2_CH1/UART1_CK</text>
<text x="294.5" y="158.2">330R</text>
<text x="307.5" y="159.7">2</text>
<text x="338.9" y="158.2">100R</text>
<text x="367.1" y="157.1">1</text>
<text x="367.1" y="159.7">2</text>
<text x="39.4" y="163.4">Reset</text>
<text x="69.5" y="164.7">RX</text>
<text x="69.7" y="162.1">TX</text>
<text x="81.5" y="163.5">3</text>
<text x="86.4" y="162.1">PD5(HS)/AIN5/UART1_TX</text>
<text x="86.4" y="164.7">PD6(HS)/AIN6/UART1_RX</text>
<text x="329" y="164.8">4</text>
<text x="367.1" y="162.2">3</text>
<text x="39.4" y="168.5">SWIM</text>
<text x="84.9" y="173.7">STM8S003F3P6</text>
<text x="145.6" y="169.8">VSS</text>
<text x="153.7" y="168.6">7</text>
<text x="311.1" y="169.8">MOC3063</text>
<text x="338" y="171.9">BT136</text>
<text x="319.6" y="188" transform="rotate(-90 319.6 188)">R_POWER</text>
<text x="338.7" y="188" transform="rotate(-90 338.7 188)">R_POWER</text>
<text x="342.4" y="187.5">NO1</text>
<text x="342.5" y="190.1">NC1</text>
<text x="280.7" y="193.9">R_SIGNAL</text>
<text x="311.4" y="197.4">100nF</text>
<text x="369.6" y="197.8">1</text>
<text x="264.2" y="203.8">1K</text>
<text x="304.4" y="198.2" transform="rotate(-90 304.4 198.2)">+5</text>
<text x="327.9" y="200">1N5819</text>
<text x="369.6" y="200.3">2</text>
<text x="369.6" y="202.8">3</text>
<text x="275.8" y="207.9">1</text>
<text x="280" y="207.9">A</text>
<text x="295.2" y="207.9">C</text>
<text x="299.8" y="207.9">4</text>
<text x="308.2" y="208.3" transform="rotate(-90 308.2 208.3)">Relay1</text>
<text x="322.4" y="207.7">100R</text>
<text x="275.8" y="215.5">2</text>
<text x="299.8" y="215.5">3</text>
<text x="343.1" y="214.2">COM1</text>
<text x="279.3" y="220.7">PC817</text>
<text x="280" y="218">K</text>
<text x="295.3" y="218">E</text>
<text x="311" y="219.2">4.7K</text>
<text x="339.3" y="216.5">BC547BP</text>
<text x="299.7" y="227.9">100R</text>
<text x="316.5" y="227.9">100nF</text>
<text x="331.5" y="227.9">4.7K</text>
<text x="34.3" y="232">SCL</text>
<text x="61" y="232.1">1</text>
<text x="71.2" y="233.3">TX</text>
<text x="309.4" y="233.7" transform="rotate(-90 309.4 233.7)">A</text>
<text x="346.2" y="229.5">NO1</text>
<text x="361.8" y="233.4">100n</text>
<text x="34.3" y="237.1">SDA</text>
<text x="61" y="234.6">2</text>
<text x="61" y="237.1">3</text>
<text x="71.2" y="235.8">RX</text>
<text x="124.5" y="238.3">LED</text>
<text x="344.4" y="238.3">COM1</text>
<text x="369.4" y="237">100R</text>
<text x="49.4" y="242.3">TBLOCK-M3</text>
<text x="94.6" y="242.8">LED-PINK</text>
<text x="106.5" y="240.8">100R</text>
<text x="309.4" y="245.3" transform="rotate(-90 309.4 245.3)">K</text>
<text x="311.9" y="241.4">Relay-On</text>
<text x="331.5" y="241.9">6.8R</text>
</g>
</svg>
